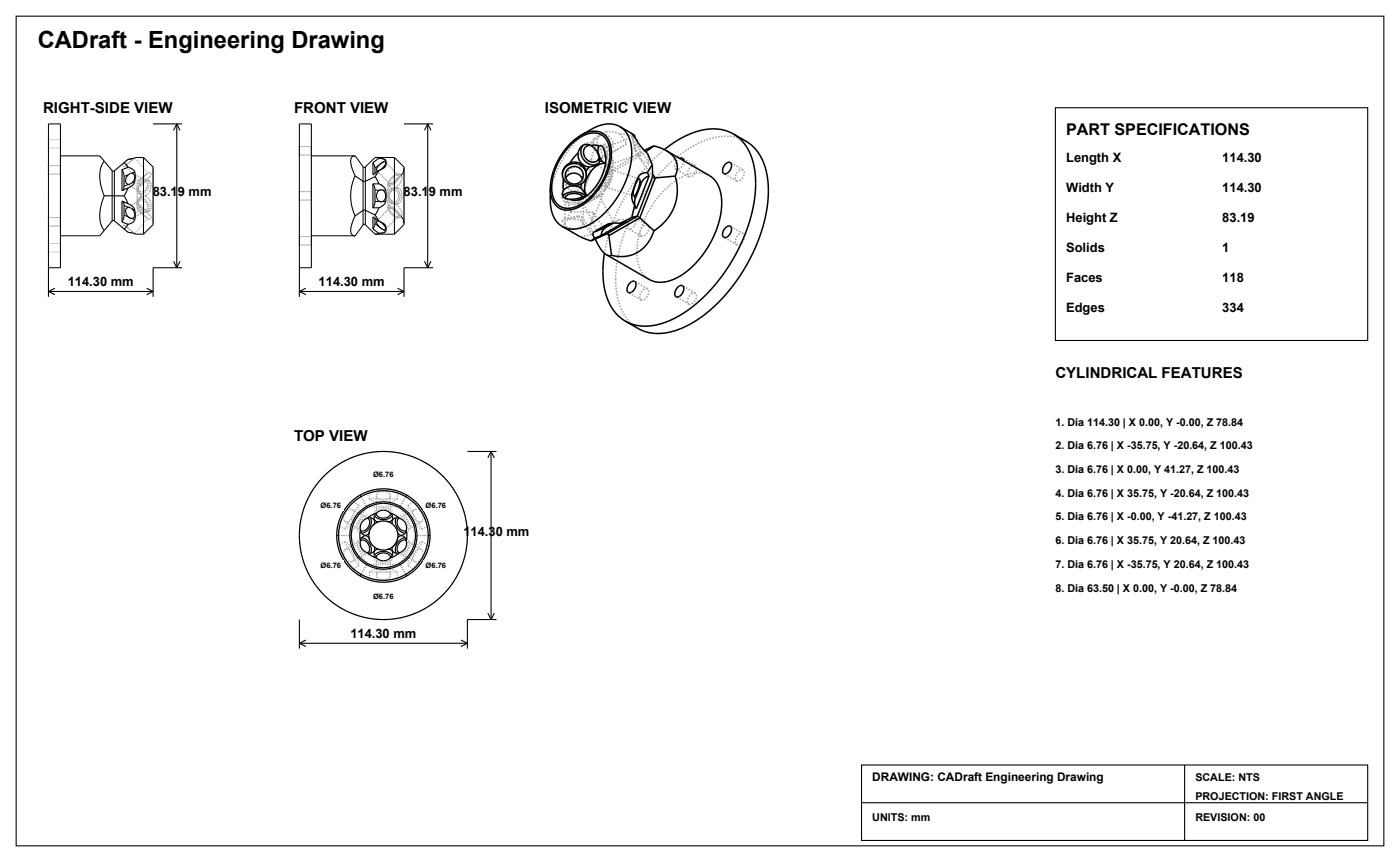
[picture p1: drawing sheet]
<svg xmlns="http://www.w3.org/2000/svg" width="344mm" height="212mm" viewBox="0 0 344 212" stroke-linecap="round" stroke-linejoin="round" font-family="sans-serif">
<path d="M4 4h336v203.7h-336z" fill="none" stroke="#000" stroke-width=".26"/>
<path d="M211.7 187.9h124.3v18.5h-124.3z" fill="#fff" stroke="#000" stroke-width=".26"/>
<path d="M211.7 197.1h124.3M291 187.9v18.5" fill="none" stroke="#000" stroke-width=".26"/>
<path d="M259.3 26.5h76.7v57.1h-76.7z" fill="#fff" stroke="#000" stroke-width=".26"/>
<g fill="none" stroke="#a0a0a0" stroke-width=".25" stroke-dasharray=".2 .2" stroke-linecap="butt">
<path d="M11.9 36.4h2.9M11.9 34.3h2.9M11.9 34.3v2.1M11.9 36.4v-2.1M14.8 36.4v-2.1M14.8 38.3v9.8M14.8 34.3v2.1M24.5 38.3l1.1 1.3M25.6 39.6l1.9 2.3M30.5 39.9l.9 1.2M31.4 39.1l-.9 .8M31.4 39.1l-1.4 1.3"/>
<path d="M32 39.7l.4-.3M32 39.7l-.4 .4M32.4 39.4l.7-.6M32.4 39.4l-.4 .3M33.1 38.8l-.7 .6M33.1 38.8l-.2 .1M33.2 38.7l-.1 .1M73.6 37v-1M73.6 36v1M73.6 37v1.1M73.6 38.1v-1.1M73.6 36h2.9"/>
<path d="M73.6 38.1h2.9M76.5 37v-1M76.5 36v1M76.5 38.3v19.6M76.5 37v1.1M76.5 38.1v-1.1M91.6 39.9l.5 1.3M91.6 39.9v3M92.2 38.7l.9 .2M93.1 38.9l.8 .1M93.1 38.9l-1.5 1M94 39.9l.7-.1"/>
<path d="M94.7 39.8v.6l-.7 .8M94.7 39.3h.1M94.8 39.3v1.4M11.9 42.8h2.9M11.9 40.7h2.9M11.9 40.7v2.1M11.9 59.8h2.9M11.9 59.8v2.1M11.9 55.5h2.9M11.9 53.4h2.9M11.9 53.4v2.1M11.9 55.5v-2.1"/>
<path d="M11.9 42.8v-2.1M11.9 48.1v-17.7M14.8 42.8v-2.1M14.8 55.5v-2.1M14.8 48.1v9.8M14.8 57.9v-9.8M14.8 48.1v-9.8M14.8 53.4v2.1M14.8 40.7v2.1M14.8 59.8v2.1M14.8 48.1v-17.7M24.5 57.9l1.1-1.3"/>
<path d="M25.6 56.6l-.8-1.6-.3-2 .3-2.4 .8-2.5M25.6 48.1l-.8-2.5-.3-2.4 .3-2 .8-1.6M27.5 48.1h.3M27.5 54.3l.3-.2M27.5 48.1h-1.9M27.5 54.3l-1.9 2.3M27.8 42l-.3-.1M27.8 54.1l.3 .1M27.8 48.1h.3M28.1 41.9l2.4-2M28.1 41.9l-.3 .1M30 49.4l1.4 .6"/>
<path d="M30 54.5v-5.1M30 55.8l1.4 1.2M30 55.8l.5-.6M30 40.4l1.4-1.3M30 40.4l.5 .6M30 41.7l1.4-.6M30 41.7l.5 1.6M30 46.8v-5.1M30 49.4l.3 .4 .2 .7M30 46.8l1.5-.6M30 49.4l1.5 .6M30.5 52.8l-.5 1.7"/>
<path d="M30.5 55.2l1.1 .9M30.5 55.2l-.5 .6M30.5 41l-.5-.6M30.5 41l1.1-.9M30.5 45.7v-2.4M30.5 45.7l-.2 .7-.3 .4M30.5 52.8v-2.3M30.5 56.2l.9 .8M30.5 48.1l.9 1.9M30.5 56.2l-2.4-2M30.5 48.1h-2.4M30.9 40.7l.7-.6"/>
<path d="M30.9 55.5l.7 .6M31.2 45.2l.4 .1M31.2 51l-.3 .4v.6l.2 .7 .5 .6M31.4 57l.5 .1M31.4 55.1l-.9 1.1M31.4 50h.1M31.4 46.2l-.9 1.9M31.4 41.1l1.2 .5 .5 .6M31.4 55.1l-1.4-.6M31.4 57l-1.4-1.2M31.4 46.2l-1.4 .6M31.5 46.2l-1.5 .6"/>
<path d="M31.5 50l1.1 .7 .5 .9M31.5 46.2h-.1M31.5 50l-1.5-.6M31.6 56.1l-1.1-.9M31.6 56.1l.4 .4M31.6 40.1l-1.1 .9M31.6 40.1l-.7 .6M31.6 40.1l.4-.4M31.6 42.9l-.5 .6-.2 .6v.7l.3 .4M31.6 45.3l.4-.1M31.6 50.9l-.4 .1M31.6 56.1l-.7-.6"/>
<path d="M32 56.5l.4 .3M32 45.2l.4-.3M32 56.5l-.4-.4M32 42.6l-.4 .3M32 51l-.4-.1M32.3 57.2l.6 .1M32.4 56.8l.7 .6M32.4 56.8l-.4-.3M32.4 53.6l.3-.1M32.4 51.3l-.4-.3M32.4 44.9l.5-.5 .2-.7v-.7l-.4-.4M32.4 42.5l-.4 .1"/>
<path d="M32.7 53.5l.4-.4v-.6l-.2-.7-.5-.5M32.7 42.6l-.3-.1M33.1 57.4l-.7-.6M33.1 57.4l.1 .1M33.1 53.9l-.5 .7-1.2 .5M33.1 51.6v2.3M33.1 44.6l-.5 .8-1.1 .8M33.1 42.2v2.4M33.6 44.7l1.5-1.2M33.6 51.4l1.5 1.3M33.7 45.7v-.7M33.7 45v5.5"/>
<path d="M33.7 50.5v.6M33.7 51.1v-5.4M33.7 45h.2M33.7 51.1h.2M33.9 45l.6 .2M33.9 51.1l.6-.2M33.9 45l-.3-.3M33.9 51.1l-.3 .3M34 44.4l1.1-.9M34 51.7l1.1 1M34 44.4l-3.1-3.7M34 51.7l-3.1 3.8"/>
<path d="M34.1 47.5h1M34.1 47.5l-.4-.7v-1l.6-1.1 .8-.6M34.1 48.7h1M34.1 48.7l-.4 .7v1l.6 1 .8 .7M34.4 47.1h.7M34.4 49.1l-.4 .5 .1 .8 .4 .8 .6 .5M34.4 49.1h.7M34.4 47.1l-.4-.6 .1-.7 .4-.8 .6-.5M34.4 47.1l-3.2-1.9M34.4 49.1l-3.2 1.9M34.5 50.5l-.4-.4-.2-.5 .2-.5 .4-.6M34.5 47.6v.9"/>
<path d="M34.5 47.6l-.5-.5-.1-.6 .1-.4 .5-.4M34.5 45.2v.5M34.5 45.2l-.6-.2M34.5 45.7v-.5M34.5 45.7l-.4 .4-.2 .5 .2 .5 .4 .5M34.5 48.5v-.9M34.5 48.5l-.4 .6-.2 .5 .2 .5 .4 .4M34.5 50.9v-.4M34.5 50.9l-.6 .2M34.5 50.5v.4M34.5 45.7l1.4-1.2M34.5 45.2l1.4-.8"/>
<path d="M34.5 50.5l1.4 1.1M34.5 50.9l1.4 .9M34.5 48.5l.3-.2M34.8 48.3l.6-.2 .5 .1M34.8 48.3l-.7 .4M34.8 47.9l-.3-.3M34.8 47.9l-.7-.4M34.8 48.3l-.3 .2M35.1 44.5h.8M35.1 52.1h1.1M35.1 52.7l1.5 1.3M35.1 48.7l.9 .6 .5 1.1 .1 1-.4 .7"/>
<path d="M35.1 49.1l.7 .5 .4 .8v.7l-.3 .6M35.1 52.7l1.2 .9M35.1 51.7h.8M35.1 47.1l.7-.5 .4-.8v-.8l-.3-.5M35.1 43.5l1.2-1M35.1 44.1h1.1M35.1 43.5l1.5-1.3M35.1 47.5l.9-.7 .5-1 .1-1-.4-.7M35.1 44.1l-.8 .6-.6 1.1v1l.4 .7M35.1 43.5l-1.5 1.2M35.1 47.5h-1M35.1 43.5l-1.1 .9"/>
<path d="M35.1 44.5l-.6 .5-.4 .8-.1 .7 .4 .6M35.1 49.1h-.7M35.1 52.7l-1.1-1M35.1 51.7l-.6-.5-.4-.8-.1-.8 .4-.5M35.1 52.1l-.8-.7-.6-1v-1l.4-.7M35.1 52.7l-1.5-1.3M35.1 48.7h-1M35.1 47.1h-.7M35.3 57.5v-9.4M35.3 48.1v-9.4M35.9 48.2l.9 1M35.9 51.8l.9 1"/>
<path d="M35.9 51.6l.9 .1M35.9 44.4l.9-1M35.9 44.5h.9M35.9 47.9l-.6 .1-.5-.1M35.9 44.4l-1.4 .8M35.9 48.2l-.6-.1-.5 .2M35.9 51.8l-1.4-.9M35.9 51.6l-1.4-1.1M35.9 44.5l.3 .5v.8l-.4 .8-.7 .5M35.9 51.7h-.8M35.9 51.7l.3-.6v-.7l-.4-.8-.7-.5M35.9 44.5h-.8"/>
<path d="M35.9 44.5l-3.2-1.9M35.9 51.7l-3.2 1.8M36.2 52.1l.4-.7-.1-1-.5-1.1-.9-.6M36.2 52.1h-1.1M36.2 44.1l.4 .7-.1 1-.5 1-.9 .7M36.2 44.1h-1.1M36.3 53.6l-1.2-.9M36.3 42.5l-1.2 1M36.3 53.6l-3.2 3.8M36.3 42.5l-3.2-3.7M36.6 54l-1.5-1.3M36.6 42.2l-1.5 1.3"/>
<path d="M36.8 51.7l-.9-.1M36.8 51.7l-.6 .4M36.8 44.5l-.6-.4M36.8 51.7l.2-.4 .1-.6-.3-1.5M36.8 52.8l.3 .6M36.8 52.8l-.9-1M36.8 47l.3-1.6-.1-.6-.2-.3M36.8 43.4l.3-.6M36.8 49.2l.3 1.5-.1 .7-.2 .3M36.8 49.2l-.9-1M36.8 44.5l.2 .3 .1 .6-.3 1.6M36.8 47l-.9 .9"/>
<path d="M36.8 43.4l-.9 1M37.1 53.4l-.3-.6M37.1 42.8l-.3 .6M37.1 53.4l-.5 .6M37.1 42.8l-.5-.6M37.6 41.3v13.5M37.6 54.8l-.1-.8-.4-.6M37.6 41.3l-.1 .8-.4 .7M37.6 48.1v7.1M37.6 41v7.1M37.6 54.8v-13.5M73.6 59.1v-1"/>
<path d="M73.6 58.1v1M73.6 48.1v-1.1M73.6 47v1.1M73.6 59.1v1.1M73.6 48.1v1M73.6 49.1v-1M73.6 58.1h2.9M73.6 47h2.9M73.6 49.1h2.9M76.5 59.1v-1M76.5 58.1v1M76.5 48.1v-1.1"/>
<path d="M76.5 47v1.1M76.5 57.9v-19.6M76.5 59.1v1.1M76.5 48.1v1M76.5 49.1v-1M87.3 43.2l-.9-2-.2-1.6 .2-1 .9-.3M87.3 53l1.9-1.3M87.3 43.2l-.9 2.3-.2 2.6 .2 2.6 .9 2.3M87.3 57.9l-.9-.3-.2-1 .2-1.6 .9-2M89.2 44.5l.3 .1M89.2 44.5l-1.9-1.3M89.5 51.6l-.3 .1"/>
<path d="M89.5 44.6l.2-.1M89.7 51.6l2.5 1.2M89.7 51.6h-.2M91.6 42.9h.4M91.6 42.9l1.5-1.1M91.6 45.1h1.5M91.6 45.1l.4 .7 .1 .9M91.6 51v-5.9M91.6 53.3l1.5 1.1M91.6 53.3h.4M91.6 56.2v-2.9M92 53.3h-.4"/>
<path d="M92 42.9l.1-.3M92 53.3l.1 .3M92 42.9h-.4M92 42.9l2.3-1.7M92 53.3l2.3 1.6M92.1 53.6l-.1-.3M92.1 49.5v-2.8M92.1 49.5l-.1 .8-.4 .7M92.1 54.9v-1.3M92.1 54.9l-.5 1.3M92.1 53.6v.1M92.1 42.5v.1"/>
<path d="M92.1 42.6v-1.4M92.1 42.6l-.1 .3M92.2 52.8l.9 1.6M92.2 43.4l.9 1.7M92.2 43.4l-2.5 1.1M92.6 54.3v.6l.6 .8M92.6 41.9v-.6l.6-.9M92.9 54.3l.3 .1M93.1 57.3l-.9 .2M93.1 54.4l1.2 .5M93.1 51l-.9 1.8M93.1 45.1l.5 .3"/>
<path d="M93.1 41.8l-.9 1.6M93.1 51h-1.5M93.1 57.3l-1.5-1.1M93.2 54.4l.3 .1M93.2 46.7l-.5 .6-.2 .8 .2 .8 .5 .6M93.2 54.4l-.6-.1M93.2 41.8l-.3 .1M93.2 41.8l-.6 .1M93.5 41.7l-.3 .1M93.6 49.6l.4-.1M93.6 54.6l-.4-.2M93.6 41.6l-.4 .2"/>
<path d="M93.9 45.6l.2 .1M93.9 57.2h-.3M94 41.2l-.4 .4M94 56.3l.7 .1M94 54.9l-.4-.3M94 49.5l.6-.6 .2-.8-.2-.8-.6-.6M94 46.7l-.4-.1M94.3 54.9l.5 .6M94.3 41.2l-1.2 .6M94.3 54.9l-2.3-1.6M94.3 41.2l-2.3 1.7M94.3 45.9l.5 .8"/>
<path d="M94.3 57.1l-.2 .1M94.7 56.4v-.6l-.7-.9M94.8 56.9l-.3 .1M94.8 55.5v1.3M94.8 49.5l-.5 .8-1.2 .7M94.8 46.7v2.8M94.8 40.7l-.5 .5M95.3 50v-5M95.3 45v1.2M95.3 46.2v4.9M95.3 51.1v-1.1M95.3 45h.9"/>
<path d="M95.3 51.1h.9M95.4 45.5l-.1-.4 .3-.7 1.2-1.3M95.4 50.7l.5-.1 .9 .5M95.4 50.7l-.1 .4 .3 .6 1.2 1.4M95.4 45.5h.5l.9-.4M95.7 51l.2 .8 .9 1M95.7 51h.5l.6 .3M95.7 45.1l.2-.7 .9-1M95.7 45.1l.5 .1 .6-.4M95.7 51l-3.1 3.3M95.7 45.1l-3.1-3.2M95.8 45.8l.4 .4"/>
<path d="M95.8 45.8l-.4-.3M95.8 50.3l-.4 .4M95.8 45.8l-.2-.5 .6-.2M95.8 50.3l-.2 .5 .6 .3M95.8 50.3l.4-.3M96.2 46.2l-.4-.4M96.2 45.1v-.1M96.2 45v.1M96.2 45.1l-.6 .2 .2 .5M96.2 47v-.8M96.2 47l-.5 .5-.2 .6 .2 .6 .5 .5M96.2 50v-.8"/>
<path d="M96.2 50l-.4 .3M96.2 51.1l-.6-.3 .2-.5M96.2 49.2v.8M96.2 49.2l-.5-.5-.2-.6 .2-.6 .5-.5M96.2 46.2v.8M96.2 46.2h.6l.7-.3M96.2 49.2l.6 .6 .7 .3M96.2 50h.6l.7 .3M96.2 47l.6-.7 .7-.2M96.2 45.1l1.3-1.2M96.2 45l2.2-1.9M96.2 51.1l2.2 1.9"/>
<path d="M96.8 44.8l.9-1 .2-.7M96.8 45.1l1.2-1.3 .3-.7-.1-.4M96.8 50.1l.6-.2 .5-.4 .4-1.4-.4-1.4-.5-.4-.6-.2M96.8 53.1l.9 .4 .5-.1M96.8 43.4l.6-.4 .5 .1M96.8 46.6h-3.2M96.8 49.6h-3.2M96.8 46.6l.8 .4 .3 1.1-.3 1-.8 .5M96.8 51.3l.9 1 .2 .8M96.8 52.8l.6 .3h.5M96.8 49.6l.8-.5 .3-1-.3-1.1-.8-.4M96.8 51.1l1.2 1.3 .3 .6-.1 .4"/>
<path d="M96.8 46.1l.6 .2 .5 .4 .4 1.4-.4 1.4-.5 .4-.6 .2M96.8 43.1l.9-.4h.5M96.8 45.1l-.9 .4h-.5M96.8 50.1l-.6-.2-.5-.4-.4-1.4 .4-1.4 .5-.4 .6-.2M96.8 53.1l-1.2-1.4-.3-.6 .1-.4M96.8 46.6l-.8 .4-.3 1.1 .3 1 .8 .5M96.8 51.3l-.6-.3h-.5M96.8 52.8l-.9-1-.2-.8M96.8 49.6l-.8-.5-.3-1 .3-1.1 .8-.4M96.8 44.8l-.6 .4-.5-.1M96.8 51.1l-.9-.5-.5 .1M96.8 46.1l-.6 .2-.5 .4-.4 1.4 .4 1.4 .5 .4 .6 .2"/>
<path d="M96.8 43.1l-1.2 1.3-.3 .7 .1 .4M96.8 43.4l-.9 1-.2 .7M96.9 57.5v-18.8M97.5 43.9l.9-.6M97.5 46.1l.5 .2 .4 .3M97.5 46.1h-.7M97.5 50.3l.9 1.2M97.5 50.1l.5-.2 .4-.4M97.5 50.1h-.7M97.5 45.9l.9-1.2M97.5 52.3l-1.3-1.2M97.5 43.9l-1.3 1.2"/>
<path d="M97.5 46.1l-.7 .2-.6 .7M97.5 50.1l-.7-.3-.6-.6M97.5 45.9l-.7 .3h-.6M97.9 43.1l-.5-.1-.6 .4M97.9 43.1l-.2 .7-.9 1M97.9 53.1h-.5l-.6-.3M97.9 53.1l-.2-.8-.9-1M97.9 43.1l-3.2-3.3M97.9 53.1l-3.2 3.3M98.2 42.7h-.5l-.9 .4M98.2 53.4l.1-.4-.3-.6-1.2-1.3M98.2 53.4l-.5 .1-.9-.4"/>
<path d="M98.2 42.7l.1 .4-.3 .7-1.2 1.3M98.4 44.7l.3-.9v-.5M98.4 44.7l-.9 1.2M98.4 49.5l.4-1.4M98.4 49.5l-.4 .4-.5 .2M98.4 43.3h.3M98.4 46.6l.4 1.5M98.4 52.9h.3M98.4 52.9l-.9-.6M98.4 51.5l.3 .9v.5M98.4 46.6l-.4-.3-.5-.2M98.4 43.3l-.9 .6"/>
<path d="M98.4 43.1h.1M98.4 53l.1 .1M98.7 43.3l-.5-.6M98.7 52.9l-.5 .5M98.7 43.3h-.3M98.7 43.3v.5l-.3 .9M98.7 52.9v-.6l-.3-.8M98.7 52.9h-.3M98.8 48.1l-.4-1.5M98.8 48.1l-.4 1.4M99.3 48.1v-6.8M99.3 41.3v6.8"/>
<path d="M99.3 41v14.2M99.3 48.1v6.7M99.3 54.8v-6.7M11.9 65.7v-17.6M11.9 61.9h2.9M11.9 61.9v-2.1M14.8 65.7v-17.6M14.8 61.9v-2.1M73.6 60.2v-1.1M73.6 65.7v-35.3M73.6 60.2h2.9M76.5 60.2v-1.1"/>
<path d="M76.5 65.7v-35.3"/>
</g>
<g fill="none" stroke="#000" stroke-width=".25">
<path d="M11.9 30.4h2.9v35.3h-2.9zM14.8 38.3h9.7l1.1 1.3M25.6 39.6l-.8 1.6-.3 2 .3 2.4 .8 2.5M25.6 39.6l1.9 2.3M30.5 39.9l.9 1.2M30.5 39.9l-2.4 2M31.4 39.1l-.9 .8M32.9 38.9l-1.5 .2M33.1 38.8l-1.7 .3M33.1 38.8h.1M35.3 38.7v18.8M35.3 38.7l2.3 2.3v14.2l-2.3 2.3"/>
<path d="M35.3 38.7l-2.2 .1M73.6 30.4h2.9v35.3h-2.9zM76.5 38.3h10.8M87.3 38.3l-.9 .3-.2 1 .2 1.6 .9 2M87.3 38.3l1.9 2.6M91.6 39.9l.5 1.3M91.6 39.9v3l1.5-1.1M92.2 38.7l.9 .2M92.2 38.7h4.7M92.2 38.7l-2.5 2.3M93.1 38.9l1.1 .1 .6 .3M93.1 38.9l-1.5 1"/>
<path d="M93.9 39l.8 .3M94 39.9l-.8 .5M94 39.9l.6-.2 .2 .3-.8 1.2M94.8 39.3v1.4M94.8 39.3l-.8 .6M96.9 38.7v18.8M96.9 38.7l2.4 2.3v14.2l-2.4 2.3M25.6 56.6l-1.1 1.3h-9.7M25.6 48.1l-.8 2.5-.3 2.4 .3 2 .8 1.6M25.6 48.1h4.9M27.5 41.9h.6M27.5 54.3l-1.9 2.3"/>
<path d="M27.5 41.9v12.4M28.1 54.2l-.6 .1M28.1 54.2l2.4 2M28.1 41.9v12.3M30 41.7l.5 1.6M30 49.4l1.5 .6M30 54.5l1.4 .6M30 41.7v5.1M30 49.4v5.1M30 49.4l.3 .4 .2 .7M30.5 52.8l-.5 1.7M30.5 45.7l-.2 .7-.3 .4"/>
<path d="M30.5 43.3v2.4M30.5 50.5v2.3M30.5 52.8l1.1 .5M30.5 50.5l1.1 .4M30.5 48.1l.9 1.9M30.5 56.2l.5 .4a1.74 1.74 0 0 0 1.6 .6l.5 .2M31.2 51l-.3 .4v.6l.2 .7 .5 .6M31.2 51h.1M31.4 55.1l-.9 1.1M31.4 41.1l1.2 .5 .5 .6M31.4 46.2l-.9 1.9M31.4 41.1l-1.4 .6"/>
<path d="M31.5 50l1.1 .7 .5 .9M31.5 46.2l-1.5 .6M31.5 46.2h.1M31.6 50.9l.8 .4M31.6 53.3l.8 .3M31.6 50.9l-.4 .1M31.6 42.9l-.5 .7-.2 .8 .2 .6 .5 .3M31.6 45.3l-1.1 .4M31.6 42.9l-1.1 .4M31.6 42.9h.1M31.9 57.1l.4 .1M32.4 42.5l-.8 .4"/>
<path d="M32.4 42.5l.5 .3 .2 .6-.2 .8-.5 .7M32.4 44.9l-.8 .4M32.4 51.3l.5 .6 .2 .9-.2 .6-.5 .2M32.4 53.6l.7 .3M32.4 51.3l.7 .3M32.9 57.3l.2 .1M33.1 51.6v2.3M33.1 53.9l-.5 .7-1.2 .5M33.1 57.4l2.2 .1M33.1 42.2v2.4M33.1 44.6l-.5 .8-1.1 .8M33.1 44.6l-.7 .3"/>
<path d="M33.1 42.2l-.7 .3M76.5 57.9h10.8M87.3 53l-.9 2-.2 1.6 .2 1 .9 .3M87.3 43.2l-.9 2.3-.2 2.6 .2 2.6 .9 2.3M87.3 43.2l2.2 1.4 2.7-1.2M89.2 40.9l.3 .2 .2-.1M89.2 55.2l-1.9 2.7M89.2 40.9v14.3M89.7 55.2l-.2-.1-.3 .1M89.7 55.2l2.5 2.3M89.7 41v14.2M91.6 45.1l.4 .7 .1 .9"/>
<path d="M91.6 56.2l1.5 1.1M91.6 45.1v5.9M91.6 51h1.5M91.6 45.1h1.5M92.1 49.5l-.1 .8-.4 .7M92.1 54.9l-.5 1.3M92.1 41.2v1.3M92.1 46.7v2.8M92.1 53.7v1.2M92.1 49.5h1.1M92.1 46.7h1.1M92.1 54.9l1.1 .8"/>
<path d="M92.2 52.8l-2.7-1.2-2.2 1.4M92.2 43.4l.9 1.7M92.2 52.8l.9 1.6M92.2 57.5h4.7M92.9 54.3h-.3l-.1 .3 .7 1.1M93.1 41.8l-.9 1.6M93.1 45.1l1.2 .8 .5 .8M93.1 51l-.9 1.8M93.1 54.4l1.1 .5 .6 .6M93.1 57.3l-.9 .2M93.1 54.4l-1.5-1.1v2.9M93.2 46.7h.8"/>
<path d="M93.2 49.5h.8M93.2 55.7l.8 .6M93.2 46.7l-.5 .6-.2 .8 .2 .8 .5 .6M93.2 40.4l-.7 1.2 .1 .3h.3M93.2 40.4l-1.1 .8M93.5 54.5l.5 .4M93.6 45.4h.1M93.6 57.2l-.5 .1M93.6 45.4l.3 .2M94 41.2l-.5 .5M94 46.7l.6 .6 .2 .8-.2 .8-.6 .6M94 54.9l.8 1.2-.2 .3-.6-.1"/>
<path d="M94 54.9l.8 .6M94 49.5h.8M94 46.7h.8M94 56.3l.8 .5M94.1 45.7l.2 .2M94.1 57.2h-.2M94.5 57l-.2 .1M94.8 40.7l-.6 .6-1.1 .5M94.8 46.7v2.8M94.8 49.5l-.6 .8-1.1 .7M94.8 55.5v1.3M94.8 56.8l-.5 .3-1.2 .2"/>
<path d="M94.8 56.8v.1M94.8 40.7l-.8 .5M98.5 53.1l.6 .8 .2 .9M99.3 41.3l-.2 1-.6 .8M80.4 138.1l1.7 1.7"/>
</g>
<g fill="none" stroke="#000" stroke-width=".26">
<path d="M37.6 30.4h7.2M43.4 30.4v35.3M43.4 30.4l-.8 1.6M43.4 30.4l.8 1.6M99.3 30.4h7.1M105.1 30.4v35.3M105.1 30.4l-.8 1.6M105.1 30.4l.8 1.6M11.9 65.7v7.2M11.9 71.6h25.7M11.9 71.6l1.6 .8M13.5 70.8l-1.6 .8"/>
<path d="M36 70.8l1.6 .8M37.6 71.6l-1.6 .8M42.6 64.2l.8 1.5M44.2 64.2l-.8 1.5M44.8 65.7h-7.2v7.2M73.6 71.6h25.7M73.6 65.7v7.2M73.6 71.6l1.5 .8M75.1 70.8l-1.5 .8M97.7 70.8l1.6 .8M99.3 71.6l-1.6 .8M104.3 64.2l.8 1.5"/>
<path d="M105.9 64.2l-.8 1.5M106.4 65.7h-7.1v7.2M114.8 110.9h7.2M120.6 110.9v41.2M120.6 110.9l-.7 1.5M120.6 110.9l.8 1.5M73.6 152.1v7.2M73.6 158h41.2M73.6 158l1.5 .8M75.1 157.2l-1.5 .8M113.2 157.2l1.6 .8M114.8 158l-1.6 .8"/>
<path d="M119.9 150.5l.7 1.6M121.4 150.5l-.8 1.6M122 152.1h-7.2v7.2"/>
</g>
<g fill="none" stroke="#a0a0a0" stroke-width=".29" stroke-dasharray=".3 .3" stroke-linecap="butt">
<path d="M94.2 117.8l.8-.3 .4-.9-.4-.9-.8-.3M94.2 115.4l-.9 .3-.3 .9 .3 .9 .9 .3M73.6 131.5l.4 4.1 1.1 3.7 1.9 3.7 2.7 3.2 3 2.4 3.7 2 3.7 1.1 4.1 .4 4.1-.4 3.7-1.1 3.7-2 3-2.4 2.6-3.2 2-3.7 1.1-3.7 .4-4.1M81.3 125.3l.8-.4 .4-.8-.3-.9-.9-.4M81.3 122.8l-.9 .4-.3 .8 .3 .9 .9 .4M81.3 137.7l-.9 .4-.3 .8 .3 .9 .9 .4M82.7 131.5l.2-2.2 .7-2.2 1-2 1.4-1.6 1.7-1.4 2.1-1.2 2.2-.7 2.2-.2 2.2 .2 2.2 .7 1.9 1.1 1.7 1.3 1.4 1.7 1.2 2.1 .6 2.2 .3 2.2M83.2 131.5l.2-2.3M83.2 131.5h2.7M83.4 129.2l.6-1.8M83.4 133.7l-.2-2.2M83.4 133.7l1.3-.7"/>
<path d="M84 127.4l1.6-2.7M84 135.6l-.6-1.9M84.6 127.8l.3 .3M84.6 135.2l-.2 .8 .4 .9 .6 .8 .8 .3M84.7 130l-1.3-.8M84.7 133l3.4 6M84.7 130l.8-.5 .7-.8M84.9 134.9l-.3 .3M84.9 128.1l.4 .1M85.3 134.8l-.4 .1M85.3 128.2l.7-.3 .7-.7 .3-1-.1-.8M85.6 124.7l1.3-1.4"/>
<path d="M85.6 138.3l-1.6-2.7M85.8 131.5h.2M85.8 131.5h-2.6M86 131.5h-.1M86 131.5l4.1-7.1M86.2 125l-.8 .3-.6 .8-.4 .9 .2 .8M86.2 138l.4-.1M86.2 134.3l1.6 2.7M86.2 134.3l-.7-.8-.8-.5M86.6 125.1l-.4-.1M86.6 137.9l.3-.3M86.9 123.3l1.8-1.3"/>
<path d="M86.9 139.7l-1.3-1.4M86.9 123.3l1.2 .7M86.9 125.4l-.3-.3M86.9 137.6l.1-.8-.3-1-.7-.7-.7-.3M87.8 126l.4-1-.1-1M87.8 126l-1.6 2.7M88.1 124l-3.4 6M88.1 139l-1.2 .7M88.1 139l.1-1-.4-1M88.4 130.8l-.4-.4-.2-.7 .5-1.6 1.1-1.2 .7-.2 .6 .1M88.4 132.2l.5-.1M88.6 132.8l-.4 .8 .4 1.1 .8 .9 .9 .1"/>
<path d="M88.7 130.3l-3.8-2.2M88.7 132.7l-3.8 2.2M88.7 122l2.1-1M88.7 122l1.3 2.3M88.9 130.9l-.5-.1M89.3 131.7l-.9 .5M89.3 131.3l-.9-.5M90 124.3l.1 .1M90 124.3l-1.3-2.3M90 138.7l-1.3 2.3M90 138.7l.1-.1M90.1 138.6l-.1 .1"/>
<path d="M90.1 124.4l-.1-.1M90.1 124.4h8.2M90.1 138.6l-4.1-7.1M90.3 127.3l-.9 .1-.8 .9-.4 1.1 .4 .8M90.4 127.3l-3.8-2.2M90.4 135.7l-3.8 2.2M90.7 131v1M90.7 136.2l-.6 .1-.7-.2-1.1-1.2-.5-1.6 .2-.7 .4-.4M90.7 126.8l.3 .4M90.8 121l1.8-.4M90.8 122.5v-1.5M90.8 122.5l.8 .5 1 .2"/>
<path d="M90.8 132.6l.3 .7M91 135.8l-.3 .4M91.1 129.7l-.3 .7M91.1 133.3l.5 .6M91.6 129.1l-.5 .6M91.6 127.3l-.9-.5M91.6 135.7l-.9 .5M91.6 133.9l.4 .4M91.9 126.1l.2-.5 .5-.5 1.6-.5 1.6 .5 .5 .5 .2 .5M91.9 127.2v-1.1M91.9 135.8v1.1M91.9 136.9l.1-.5"/>
<path d="M92 134.3l.9 .5M92 126.6l-.1-.5M92.5 126.1v-4.4M92.5 136.9v4.4M92.5 121.7l.1 .4M92.5 137l.5 .7 1.2 .3 1.1-.3 .6-.7M92.6 121.3l-.1 .4M92.6 120.6h3.2M92.6 139.8h3.2M92.6 139.8l-1 .2-.8 .5M92.6 122.1l.6 .5 1 .2 1-.2 .6-.5M92.9 128.2l-.9 .5"/>
<path d="M93.4 135l.8 .1M94.2 135.1l.8-.1M94.2 127.9l-.8 .1M95 128l-.8-.1M95.5 134.8l.9-.5M95.8 121.3l-.6-.5-1-.2-1 .2-.6 .5M95.8 120.6l1.8 .4M95.8 122.1l.1-.4M95.8 123.2l1-.2 .8-.5M95.8 123.2h-3.2M95.9 126l-.6-.7-1.1-.3-1.2 .3-.5 .7M95.9 126.1v-4.4"/>
<path d="M95.9 121.7l-.1-.4M95.9 136.9v4.4M96.4 136.4l.1 .5M96.4 128.7l-.9-.5M96.5 127.2v-1.1M96.5 136.9l-.2 .5-.5 .5-1.6 .5-1.6-.5-.5-.5-.2-.5M96.5 135.8v1.1M96.5 126.1l-.1 .5M96.8 129l-.4-.3M96.8 127.3l.9-.5M96.8 135.7l.9 .5M97.3 129.7l-.5-.6"/>
<path d="M97.3 127.2l.4-.4M97.6 130.4l-.3-.7M97.6 121l2.1 1M97.6 121v1.5M97.6 122.5h-6.8M97.7 126.8l.6-.1 .6 .2 1.2 1.2 .5 1.6-.2 .7-.4 .4M97.7 136.2l-.4-.4M97.7 132v-1M98 135.7l3.8 2.2M98 127.3l3.8-2.2M98.1 135.7l.9-.1 .8-.9 .3-1.1-.3-.8M98.3 124.4v-.1"/>
<path d="M98.3 138.6v.1M98.3 138.6h-8.2M98.3 124.4l4.1 7.1M98.4 124.3l-.1 .1M98.4 138.7l-.1-.1M98.4 124.3l1.3-2.3M98.4 138.7l1.3 2.3M99.1 131.7l.9 .5M99.1 131.3l.9-.5M99.5 132.1l.5 .1M99.7 122l1.8 1.3M99.7 122l-1.4 2.3"/>
<path d="M99.7 132.7l3.8 2.2M99.7 130.3l3.8-2.2M99.8 130.2l.3-.8-.3-1.1-.8-.9-.9-.1M100 132.2l.4 .4 .2 .7-.5 1.6-1.2 1.2-.6 .2-.6-.1M100 130.8l-.5 .1M100.3 124l1.2-.7M100.3 124l-.1 1 .4 1M100.3 139l1.2 .7M100.6 137l1.6-2.7M100.6 137l-.4 1 .1 1M101.5 125.4l-.1 .8 .3 1 .7 .7 .7 .3M101.5 137.6l-.1-.8 .3-1 .7-.7 .7-.3"/>
<path d="M101.5 123.3l1.3 1.4M101.5 139.7l-1.8 1.3M101.8 125.1l-.3 .3M101.8 137.9l-.3-.3M102.2 128.7l.7 .8 .8 .5M102.2 128.7l-1.6-2.7M102.2 138l-.4-.1M102.2 125l-.4 .1M102.4 131.5h.1M102.4 131.5l-4.1 7.1M102.5 131.5h-.1M102.5 131.5h2.7"/>
<path d="M102.8 124.7l1.6 2.7M102.8 138.3l-1.3 1.4M103.1 128.2l.4-.1M103.5 134.9l-.4-.1M103.5 128.1l.3-.3M103.7 130l-3.4-6M103.7 133l-.8 .5-.7 .8M103.7 133l-3.4 6M103.8 135.2l.1 .8-.3 .9-.6 .8-.8 .3M103.8 135.2l-.3-.3M103.8 127.8l.1-.8-.3-.9-.6-.8-.8-.3M104.4 127.4l.6 1.8"/>
<path d="M104.4 135.6l-1.6 2.7M105 129.2l.2 2.3M105 133.7l-.6 1.9M105 129.2l-1.3 .8M105 133.7l-1.3-.7M105.2 131.5l-.2 2.2M105.2 131.5h-2.7M105.7 131.5l-.3 2.2-.6 2.2-1.1 1.9-1.3 1.7-1.7 1.4-2.1 1.2-2.2 .7-2.2 .2-2.2-.2-2.2-.7-2-1.1-1.7-1.3-1.4-1.7-1.1-2.1-.7-2.2-.2-2.2M107.1 125.3l.9-.4 .3-.8-.3-.9-.9-.4M107.1 122.8l-.9 .4-.3 .8 .3 .9 .9 .4M107.1 137.7l-.9 .4-.3 .8 .3 .9 .9 .4M114.8 131.5l-.4-4.1-1.1-3.7-2-3.7-2.4-3-3.2-2.6-3.7-2-3.7-1.1-4.1-.4-4.1 .4-3.7 1.1-3.7 2-3 2.4-2.7 3.2-1.9 3.7-1.1 3.7-.4 4.1"/>
<path d="M81.3 140.2l.8-.4 .4-.8-.3-.9-.9-.4M88.7 141l-1.8-1.3M88.7 141l1.3-2.3M90.8 142l-2.1-1M90.8 140.5h6.8M90.8 142v-1.5M92.5 141.3l.1 .4M92.6 141.7l.6 .5 1 .2 1-.2 .6-.5M92.6 142.4l-1.8-.4M92.6 140.9l-.1 .4M94.2 147.6l.8-.3 .4-.9-.4-.9-.8-.3M94.2 145.2l-.9 .3-.3 .9 .3 .9 .9 .3"/>
<path d="M95.8 141.7l.1-.4M95.8 142.4h-3.2M95.8 140.9l-.6-.5-1-.2-1 .2-.6 .5M95.9 141.3l-.1-.4M97.6 142l-1.8 .4M97.6 140.5v1.5M97.6 140.5l-.8-.5-1-.2M99.7 141l-2.1 1M99.7 141l-1.4-2.3M107.1 140.2l.9-.4 .3-.8-.3-.9-.9-.4"/>
</g>
<g fill="none" stroke="#000" stroke-width=".29">
<path d="M82.7 131.5l.4 3 1.2 2.7 1.8 2.4 2.4 1.8M82.7 131.5h.5M83.2 131.5l.2-2.1 .6-2.1 1-1.9 1.3-1.6 1.8-1.5 1.9-1 2.1-.6 2.1-.2 2.1 .2 2.1 .6 1.9 1 1.6 1.4 1.5 1.7 1 1.9 .6 2.1 .2 2.1M83.2 131.5l.2 2.1 .6 2.1 1 1.9 1.3 1.6 1.8 1.5 1.9 1 2.1 .6 2.1 .2 2.1-.2 2.1-.6 1.9-1 1.6-1.4 1.5-1.7 1-1.9 .6-2.1 .2-2.1M88.5 121.6l-2.4 1.8-1.8 2.4-1.2 2.7-.4 3M88.5 121.6l2.8-1.2 2.9-.4 2.9 .4 2.8 1.2M88.5 121.6l.2 .4M88.6 130.2l.3 .7 .6 .5h.6l.6-.4M88.6 132.8l-.1 .9 .3 .9 .6 .7 .9 .4M88.6 130.2l-.2 1.2 .2 1.4M88.6 132.8l.4-.2 .5 .1 1 .9 .3 1.3-.1 .5-.4 .3M88.9 132.1l1 .3 .9 1.1 .4 1.2-.2 1.1"/>
<path d="M90.3 127.3l-.9 .4-.6 .7-.3 .8 .1 1M90.3 127.3l.8-.1 .6 .2 .3 .6v.7M90.3 135.7l1.1 .8 1.1 .5M90.3 127.3l.4 .3 .1 .5-.3 1.3-1 .9-.5 .1-.4-.2M90.7 132l-.6-.4h-.7l-.5 .4-.3 .8M90.7 132l.4 1.3 .9 1M90.7 131v1M90.7 132l.1 .6M90.8 130.4l-.1 .6M91 127.2l.2 1.1-.4 1.2-.9 1.1-1 .3M91.1 133.3h.1M91.1 129.7h.1"/>
<path d="M91.6 133.9h.1M92 134.3v.7l-.3 .5-.6 .3-.8-.1M92 134.3l.9 .5M92 128.7l-.9 1-.4 1.3M92 128.7l-.4 .4M92 136.4l.9-.7 1.3-.3 1.3 .3 .9 .7M92 126.6l.9 .7 1.3 .3 1.3-.3 .9-.7M92.5 126l.1 .5 .3 .4 1.3 .3 1.3-.3 .3-.4 .1-.5M92.5 137l.1-.5 .3-.4 1.3-.3 1.3 .3 .3 .4 .1 .5M92.5 126l.8-.5 .9-.2 .9 .2 .8 .5M92.5 126l-.5 .6-.1 .7 .3 .6 .7 .3M92.5 137l.8 .5 .9 .2 .9-.2 .8-.5"/>
<path d="M92.5 126l-1.1 .5-1.1 .8M92.9 134.8l-.7 .3-.3 .6 .1 .7 .5 .6M92.9 134.8l1.3 .3 1.3-.3M92.9 134.8l.5 .2M92.9 128.2l-.9 .5M92.9 128.2l1.3-.3 1.3 .3M93.4 128l-.5 .2M94.2 135.1h.1M94.2 127.9h.1M95 128l.5 .2M95.5 134.8l.7 .3 .3 .6-.1 .7-.5 .6M95.5 134.8l-.5 .2"/>
<path d="M95.5 128.2l.9 .5M95.9 126l.5 .6 .1 .7-.3 .6-.7 .3M95.9 126l1.1 .5 1.1 .8M96.4 134.3l-.1 .7 .4 .5 .6 .3 .8-.1M96.4 128.7l.9 1 .4 1.3M96.4 134.3l-.9 .5M96.8 129v.1M97.3 129.7h.1M97.3 127.2l-.2 1.1 .5 1.2 .9 1.1 1 .3M97.6 130.4l.1 .6M97.7 132l.6-.4h.6l.6 .5 .3 .7M97.7 131v1"/>
<path d="M97.7 132l-.4 1.3-.9 1M98.1 127.3l-.4 .3-.1 .5 .3 1.3 .9 .9 .6 .1 .4-.2M98.1 127.3l.9 .4 .6 .7 .3 .9-.1 .9M98.1 127.3l-.8-.1-.6 .2-.4 .6 .1 .7M98.1 135.7l-1.1 .8-1.1 .5M99.5 132.1l-1 .3-.9 1.1-.5 1.2 .2 1.1M99.8 132.8l-.4-.2-.6 .1-.9 .9-.3 1.3 .1 .5 .4 .3M99.8 130.2l-.3 .7-.6 .5h-.6l-.6-.4M99.8 132.8v1l-.2 .8-.6 .7-.9 .4M99.8 130.2l.2 1.2-.2 1.4M99.9 121.6l2.4 1.8 1.8 2.4 1.2 2.7 .4 3M99.9 121.6l-.2 .4"/>
<path d="M105.2 131.5h.5M105.7 131.5l-.4 3-1.2 2.7-1.8 2.4-2.4 1.8M88.5 141.4l2.8 1.2 2.9 .4 2.9-.4 2.8-1.2M88.7 141l-.2 .4M99.7 141l.2 .4"/>
<circle cx="94.2" cy="116.6" r="1.22"/>
<circle cx="81.3" cy="124" r="1.22"/>
<circle cx="81.3" cy="139" r="1.22"/>
<circle cx="94.2" cy="131.5" r="8.3"/>
<circle cx="94.2" cy="131.5" r="7.9"/>
<circle cx="94.2" cy="131.5" r="20.6"/>
<circle cx="107.1" cy="124" r="1.22"/>
<circle cx="107.1" cy="139" r="1.22"/>
<circle cx="94.2" cy="146.4" r="1.22"/>
</g>
<path d="M80.4 138.1l.8 .3-.5 .5zM81.8 139l.3 .8-.8-.3z" fill="#000" stroke="#000" stroke-width=".25"/>
<path d="M78.2 137.5h6.2v2.9h-6.2z" fill="#fff"/>
<path d="M93.3 115.7l1.8 1.8" fill="none" stroke="#000" stroke-width=".25"/>
<path d="M93.3 115.7l.9 .3-.6 .6zM94.8 116.6l.3 .9-.9-.3z" fill="#000" stroke="#000" stroke-width=".25"/>
<path d="M91.1 115.1h6.2v2.9h-6.2z" fill="#fff"/>
<path d="M106.2 138.1l1.8 1.7" fill="none" stroke="#000" stroke-width=".25"/>
<path d="M106.2 138.1l.9 .3-.6 .5zM107.7 139l.3 .8-.9-.3z" fill="#000" stroke="#000" stroke-width=".25"/>
<path d="M104 137.5h6.2v2.9h-6.2z" fill="#fff"/>
<path d="M93.3 145.5l1.8 1.8" fill="none" stroke="#000" stroke-width=".25"/>
<path d="M93.3 145.5l.9 .3-.6 .6zM94.8 146.4l.3 .9-.9-.3z" fill="#000" stroke="#000" stroke-width=".25"/>
<path d="M91.1 144.9h6.2v3h-6.2z" fill="#fff"/>
<path d="M106.2 123.2l1.8 1.7" fill="none" stroke="#000" stroke-width=".25"/>
<path d="M106.2 123.2l.9 .3-.6 .5zM107.1 124.6l.6-.5 .3 .8z" fill="#000" stroke="#000" stroke-width=".25"/>
<path d="M104 122.6h6.2v2.9h-6.2z" fill="#fff"/>
<path d="M80.4 123.2l1.7 1.7" fill="none" stroke="#000" stroke-width=".25"/>
<path d="M80.4 123.2l.8 .3-.5 .5zM81.3 124.6l.5-.5 .3 .8z" fill="#000" stroke="#000" stroke-width=".25"/>
<path d="M78.2 122.6h6.2v2.9h-6.2z" fill="#fff"/>
<g fill="none" stroke="#a0a0a0" stroke-width=".37" stroke-dasharray=".4 .4" stroke-linecap="butt">
<path d="M143 35.9l.5-.4M143.3 35.7l.2-.2M143.5 35.5l.9-.4h1.1l1.1 .6 .8 .9M143.9 36l3.4-2.6M145.2 31.8l-1.9 1.3-1.9 1.8-1.8 2-1.5 2.4-1.2 2.4-.9 2.6-.6 2.5-.2 2.3M145.3 39.1l.8-2.6M145.3 39.1l3.7 3.3M146 34.1l1.4-1.1 1.5-.6M146.1 36.5l-.4-1.4 .3-1M146.7 39.5l3.4-2.7M146.8 35.3l.3 .7M146.9 36.9l-.8-.8-1-.4"/>
<path d="M147.1 36l.6 .6M147.2 38.8l.1-1-.4-.9M147.3 33.4l-.5 .8v1.1M147.4 35.8l1.2-.4M147.4 36.6l.4 .9 .1 1-.2 .9-.5 .7M147.7 36.6l1.2 .5 1.2-.3M147.7 38.9l-1.6-2.4M147.7 38.9l1.1-.5M148.5 36.7l-.1-.9 .2-.4M148.6 35.4l.4 .3 .6 1 1 2.9M148.8 37l.7 2.2 .5 .8 .3 .2M148.8 36.1v.9"/>
<path d="M148.8 36.1l6.9-2.4M148.8 38.8v-.3M148.8 38.8v-.2M148.9 32.4h1.5l2 .5M149.7 33.6l-1.2-.6-1.2 .4M150.1 36.8l.5-.8v-1.1M150.3 34.2l-.6-.6M150.3 39.3l-.7-2.2-.4-.8-.4-.2M150.6 34.9l-.3-.7M150.6 39.6l.1 .9-.2 .4M151.7 36.7l2.2-1.4M151.7 36.7l-2.9 1.7"/>
<path d="M152.4 32.9l2.9 .5M152.4 32.9l1.5 2.4M153.9 35.3l-6.2 3.6M155.3 33.4l.6-.2M155.3 33.4l1.3 4.6M155.5 34.1l.1 .6M155.6 34.7l.2 .7M155.7 33.7l-.2 .4M155.8 35.4l.7 1.8 .6 .7M155.9 36.7l.2 .4M155.9 36.7l-.7-3.9M156.4 35.5l-.4-1.7"/>
<path d="M156.4 35.5l-.4 .6-.1 .6M156.7 38.2l-.1-.2M156.7 38.2l3.7 5.3M156.8 38.3l-.1-.1M157 36.2l-.7-1.8-.6-.7M157.1 37.9l.1-.5M157.2 38.3h-.4M157.2 36.9l-.2-.7M157.2 38.3l1.4-1M157.2 37.4v-.5M157.6 39.2l.7 .5 1.2 .3M157.6 39.2l-1.5-2.1"/>
<path d="M158.3 37l-8.1 4.8M159.1 37.7l.4 2.3M159.5 40l-3.1-4.5M163.2 36.7l-2.6 2.4-2.6 2.8-2.3 3-2.1 3.3-1.8 3.4-1.4 3.6-1.2 3.5-.7 3.5M166.9 38.9h.1M168 39.5l-.3 1.1-.8 .9M183.3 34.7l-2.1-.9-2.3-.3-2.6 .1-2.6 .7-2.8 1.2-2.7 1.7-2.7 2.1-2.7 2.5-2.4 2.9-2.3 3.1-2 3.3-1.7 3.5-1.3 3.6-1 3.5-.6 3.5-.2 3.3M138.1 48.6l.2-.4M138.2 42.8v-.1M138.2 47.6l-.1 1M138.2 42.6v.2M138.2 45.8l.5-2 .9-1.8"/>
<path d="M138.2 54.3v-.4l.5-.2M138.7 53.7h.8M138.7 53.7l3.7-.7M138.8 54.9l.1 .5 .5 .3 1.6 .4M138.8 44.5l.1 1 .6 .8M138.9 48.6l-.1 6.3M138.9 48.7l.3 .5 .7 .4 .9 .3 1.1-.1M138.9 42.9l-.1 1.6M139 43.7l-.2 .8M139.5 49l-1.1-1.7-.2-1.5M139.5 53.7l.7-1.7M139.5 53.7l2.7-.5"/>
<path d="M139.5 46.3l.7 .4M139.5 54l-.5 .4-.2 .5M139.6 42l1.2-.8 1.8-.3M139.6 56.4l-.9-1-.5-1.1M140.1 45.7l-.9-.4-.6-.7-.4-.9v-.9M140.2 53.8l-.7 .2M140.2 46.7l.8 .1M140.2 52l-.7-3M140.2 52l5.1 .1M141 56.1h.8M141 53.8h-.8M141 46.8l.8-.1 .7-.5 .5-.6 .2-.8"/>
<path d="M141.2 57.4l-1.6-1M141.8 56.1l.7-.3M141.9 49.8l1-.4 .4-.7M142 49.1l.7 1.3M142.1 50.2h-1.4l-1.3-.2-.9-.6-.4-.8M142.2 50l-2.7-1M142.2 53.2l3.1 4.4M142.2 50l.8-2.4M142.4 53l-.2 .2M142.5 55.8l.5-.4 .2-.4M142.6 40.9l2.7-1.8M142.6 40.9l2.7 1"/>
<path d="M142.7 50.4l.5-.1M143 53.4l1.5 2.1M143 53.4l-.6-.4M143.2 44.8l-.1-.8M143.2 55l-.2-.5-.4-.4-1.6-.3M143.2 50.3l3-1.5 1.8-1.1M143.3 43.2l-.1 1.6M143.3 48.7l-.1-.3M143.3 48.7l-.1 6.3M143.4 50.1l3.5-1.9M143.4 50.1l3.3 6.5M143.8 50l-.4 .1"/>
<path d="M143.8 48.1l.2 .6M144 47.9l.1 .1M144 43.2l-.4 1.3-.9 1-1.3 .4-1.3-.2M144 48.7l-.5 .9-1.4 .6M144 43.1v.1M144.1 48l-.1-.1M144.1 48l-.1 .7M144.2 48l.4 .3M144.3 48h.5M144.5 43.8l.8-1.9M144.5 43.8l-1.5 3.8M144.6 48.3l.3 .1"/>
<path d="M144.6 48.3l-.5-.3M144.8 48l-.8 .2M144.9 48.4h1l1.3-.5 1.1-1.1 1-1.4 .6-1.6 .2-1.5-.2-1.2-.7-.8M145 55.3l1.3 3.4M145.1 47.3l-.9 .8M145.1 47.3l1.5-1M145.3 41.9l-3.1 8.1M145.3 57.6l-2.7 .5M145.3 57.6l-.8-2.1M145.7 52.2l-.4-.1M145.8 52.3l-.1-.1M145.8 52.5v-.2"/>
<path d="M145.8 52.5l-.8 2.8M146.6 46.3h.6M146.9 48.2l.4-.1M146.9 40.3l.3-.2M146.9 45.9l.3-1.1M147 46.1l-.1-.2M147 46.1l1.6 .5M147.2 40.1l-.2 .1M147.2 46.6l.8-1M147.2 46.6l-.1 .8-.4 .5-.9 .2-1-.1M147.2 46.3v.3M147.2 46.3l.8 1.4"/>
<path d="M147.3 48.1l-3.5 1.9M147.3 48.1l3.4 6.5M147.4 47.9l-3 1.4-1.7 1.1M148 47.7l-.6 .2M148 45.6l-1 .5M148.5 46.5l.1 .1M148.6 46.6l.7-.6 .8-1.7 .5-2v-1.2M148.7 40.8l-1.5 4M148.7 40.8l.2-.3M148.8 40.1l.8 .7-.1 .4-.3 .2M148.8 45.8v-.9l.4-1.5 .6-1.3 .5-.4M148.9 45.9l-.1-.1"/>
<path d="M148.9 45.9l6.8 2.2M148.9 40.2h-.1M148.9 40.5l.1 .1M148.9 40.5l1.6 .5M149 40.6l.2 1.9M149 40.2l-.2-1.4M149.2 40.3l-.3-.1M149.2 40.3l-.6-.3M149.2 41.4l-.2-1.2M149.2 41.4l1.3-.5M149.2 42.5v-1.1M149.2 42.5l.4 1.1-.1 .9-.6 .6-.9 .5"/>
<path d="M149.4 42.6l-.4-.2M149.5 57.6l-3.7-5.3M149.6 42.7l-.2-.1M149.6 42.7l7.6-4.4M149.6 42.7l.6-.9M149.7 55l.6-.3M150.2 41.8l-2.6 7.3-2.6 6.2M150.3 54.7l.3-.1M150.3 41.7v.1M150.3 41.7l6.8 2.2M150.3 40.2v-.9M150.3 40.2l6.8-2.3"/>
<path d="M150.3 41.8l.1 .9-.4 1.5-.6 1.3-.5 .4M150.5 41l-.7 .6-.8 1.7-.5 1.9v1.3M150.5 40.9l-.4-.3-.6-1-1-2.9M150.6 54.6h.1M150.6 41.1l-.1-.1M150.6 54.8l1.1-.6M150.7 54.6l-.3 .2M152 54l-.3 .2M152 54l-2.7 1.1M153.9 54.2l-.9-.3-1 .1M154.4 56.2l-.3-.5v-.8l.4-.8 .7-.6M155.2 53.5h.7"/>
<path d="M155.2 56.1l-.8 .1M155.7 50.1l.5 .9M155.9 53.5l.3 .4v.8l-.4 .8-.6 .6M156.1 50.8l.1 .2M156.2 51l.2 .2M157.5 58l.8-.1M157.5 58l-3.1-1.8M158.3 57.9l.6-.6 .4-.8 .1-.8-.3-.4M158.3 55.3l-.6 .6-.4 .8-.1 .8 .3 .5M159.1 55.3h-.8M159.1 55.3l-3.2-1.8M166.1 41.6l-.3-.5 .1-.8 .4-.8 .6-.6"/>
<path d="M166.9 41.5l-.8 .1M169.2 43.4l.8-.1M169.2 43.4l-3.1-1.8M170 43.3l.6-.6 .4-.8 .1-.8-.3-.4M170 40.7l-.6 .6-.4 .8-.1 .8 .3 .5M170.8 40.7h-.8M170.8 40.7l-3.1-1.8M181 44.4h.8M181 44.4l-3.2-1.8M181.8 60l.6-.6 .4-.8v-.8l-.3-.4M181.8 44.4l.6-.6 .4-.8v-.8l-.3-.5M181.8 41.8l-.7 .6-.4 .8v.7l.3 .5"/>
<path d="M181.8 57.4l-.7 .6-.4 .8v.8l.3 .5M182.5 57.4h-.7M182.5 41.7l-.7 .1M182.5 57.4l-3.1-1.8M182.5 41.7l-3.1-1.8M151.3 68.5l.3 4 1.1 3.5 1.7 2.7 1.1 1.1 1.3 .8M156.5 61.9l.4-3.8 1.3-3.9 2.1-3.8 2.6-3.4 3-2.5 3-1.6 1.5-.4 1.4-.1 1.3 .2 1.2 .5M157.5 73.6l.8-.1M157.5 73.6l-3.1-1.8M158.3 73.5l.6-.5 .4-.8 .1-.8-.3-.5M158.3 71l-.6 .6-.4 .8-.1 .7 .3 .5M159.1 70.9l-.8 .1"/>
<path d="M159.1 70.9l-3.2-1.8M159.5 68.6l-1.3-1-.9-1.6-.6-1.9-.2-2.2M169.2 74.7l.8-.1M169.2 74.7l-3.1-1.8M170 74.6l.6-.6 .4-.8 .1-.8-.3-.4M170 72l-.6 .6-.4 .8-.1 .8 .3 .5M170.8 72h-.8M170.8 72l-3.1-1.8M181 60.1l.8-.1M181 60.1l-3.2-1.8"/>
</g>
<g fill="none" stroke="#000" stroke-width=".37">
<path d="M140.2 35.6l1.8-1.5 1.8-1 1.6-.4 1.6 .1 1.3 .7 1 1.3 .5 1.6 .1 2-.4 2.2-.7 2.2-1.2 2.2-1.5 2.2-1.7 1.8-1.8 1.2-1.7 .8-1.6 .1-1.7-.4-1.2-1.2-.7-1.8-.1-2.3 .4-2.5 1-2.6 1.4-2.6zM142.1 37.5v1.3l.6 1.1 .9 .8 1.2 .3M142.1 37.5l-2.1 2.5M142.7 33.2l-1.5 1-1.4 1.4-2.4 3.2-1.6 3.8-.5 1.9-.1 1.7M142.7 33.2l2.2-.8 2-.1 1.6 .8 1.1 1.5 .6 2.1-.1 2.6-.8 2.9-1.3 2.8-1.8 2.5-2 2.1-2.2 1.4-2.2 .6-1.9-.3-1.4-1-1-1.7-.3-2.4M143.2 35.7l-.7 .7-.4 1.1M143.2 35.7l.9-.2 1 .2M143.3 35.7l-.5 .8-.1 .9 .3 1 .5 .9 .8 .8 .9 .3 1 .1 .8-.3M145.1 35.7l-1 .2-.6 .7-.1 1.1 .4 1 .9 .8 1 .3 .9-.2 .6-.8M145.1 35.7l1 .7 .7 1 .4 1.2v1M145.1 35.7h1.1l1 .2M147.2 35.9l.4-.1 .5 .3 .6 2"/>
<path d="M147.2 35.9l-.3 .7 .1 1 1 2.1M147.2 39.6l-.1 .4-.4 .4-1.9 .6M147.2 39.6l.8 .1M148 39.7l.8 .4M148.7 38.1l.1 .5M148.7 38.1l.1 1.4-.2 1.7-.7 1.9-.9 1.7-1.1 1.6-1.3 1.3-1.5 1.1-1 .3M152.3 31.1l1.2 1 1 1.5 .5 1.8 .2 2.2-.2 2.4-.6 2.6-1 2.6-1.2 2.3-1.5 2.4-1.8 2.1-1.8 1.6-2 1.4-1.9 .8-1.9 .4h-1.7l-1.5-.6M152.3 31.1l-1.9-.6-2.3 .1-2.2 .8-3.2 1.8M152.3 31.1l3.1 1.8M155.4 32.9l-.2-.1 2.4 3.4a7.9 7.9 0 0 1 2.7 4.3M155.4 32.9l.5 .3 .1 .6M160.7 35.8l-2.4 1.2"/>
<path d="M160.7 35.8l3 1.2M160.7 35.8l-2.1 1.5M163.7 37l10.8 6.3 1.2 1 .8 1.4 .5 1.4 .3 1.6-.2 3.7-1 3.9-1.9 3.9-2.5 3.5-2.8 2.8-3.1 2-1.5 .5-1.5 .3-1.6-.1-1.4-.4-10.8-6.3M163.7 37l1.6 1.3 .9 1.5 .2 1.7-.5 1.7M167 38.9h.7l.3 .6M180.2 32.9l3.9 2.4 2.1 2 .9 1.5 .7 1.8 .9 3.9v4.8l-1 5.4-1.8 5.3-2.6 5.3-3.2 4.8-3.7 4.3-4.2 3.5-4.1 2.4-2.1 .8-2 .6-1.7 .2-1.9-.1-2.8-.7-4-2.3M180.2 32.9l1.2 .8 1.1 1.1 1.7 2.8 1.1 3.4 .4 4-.4 4.4-1 4.6-1.7 4.7-2.4 4.8-2.8 4.2-3.3 4-3.7 3.4-3.6 2.5-3.6 1.6-3.4 .8-3.2-.1-1.6-.4-1.4-.7M180.2 32.9l-1.8-.8-1.9-.4h-2l-2.2 .3-2.2 .7-2.3 1-2.3 1.4-2.3 1.6M135.2 46.2v3.8l.4 2.2 1 2 1.5 1.4M138.1 55.6l4.5 2.5 2.7 1.1M138.2 42.7l.3-1.1 .7-.8 1-.5 1.1-.1 1.1 .3 .9 .6 .6 1 .1 1.1M138.5 44l.8 .9 1 .5 1.3 .1 1.2-.4"/>
<path d="M138.5 46.7l-.3 .9 .2 .7 .5 .4 1.1 .2M138.5 44l-.1 1.4 .1 1.3M139 43.7l.9-.9 1.2-.3 1.2 .5 .8 1M140 40l-1 .7-.7 1.1-.1 1.2 .3 1M140 40l1.3-.2 1.2 .3 .9 .8 .6 1.1M140 48.9l1 .3 1.1-.1M142.8 46.2l-1.2-.5h-1.2l-1.1 .3-.8 .7M142.8 46.2l1.2 1.7M142.8 45.1v1.1M143.2 48.4l-.9-.7-1.6-.2-1.3 .4-.4 .4-.1 .4M143.8 48.1l-1.2-.7-1.7-.3-1.6 .3-1 .8M144 42v1.1"/>
<path d="M144 48.2l-1.4 .4-.5 .5M144 43.1l-.3 1.2-.9 .8M144 43.1h.1M144.3 48l-.3-.1-.7 .4-1.4 .5-1.9 .1M144.8 41l-.8 1M146 56.9l-.3 .7 .4 .9M146.1 58.5l-.8 .7M146.3 58.7l1.3 2.5 1.4 1.3M146.8 56.6l-.8 .3M147.7 56.3l-.9 .3M147.7 57.9l-1.6 .6M148.8 40.2h-1l-1.2 .5-1.1 1-.9 1.2-.6 1.5-.4 1.4 .1 1.2 .5 1"/>
<path d="M148.8 55.8l-.8 .9-.3 1.2M148.8 55.8l-1.1 .5M148.9 55.3l.8-.3-2.9 1.6M148.9 55.3l-2.9 1.6M149 57.4l.4 .1 .2 .4M149 57.4l-3.7 1.8M149.3 57.4l.3 .5M149.6 57.9l.6 4.8M150.4 54.8l-2.7 1.5M150.6 54.8l-1.8 1M152.4 54.9l-2-.1-1.5 .5M152.4 54.9l1.5-.7-6.2 3.7"/>
<path d="M155.3 53.4l-2.9 1.5M155.3 47.3v1.5l.6 1.6M155.3 47.3l.2 .4M155.5 47.7l.3 .4M155.8 48.1l.3 .6M155.9 50.4l-.6 3M156.1 48.7l-.2 1.1 .2 1M156.6 53.1l.6 .4M156.6 53.1l-1.3 .3M156.6 53.1l-7.6 4.3M156.8 43.5l-1.5 3.8M156.8 43.5l.2 .4"/>
<path d="M157 43.9l-.4 .5-.5 1-.6 2.3M157 43.9h.1M157.1 43.9h.1M157.1 43.9l.1 .5M157.2 53.5l3.5 3.2M157.2 53.5l-7.6 4.4M157.2 44.4l-.5 2.3-.5 1-.4 .4M157.2 44.4l.4 .6M157.6 45l-1.5 3.7M159.1 42.4l-1.5 .3-.8 .8M159.1 42.4l.4 .8M159.5 43.2l-1.2 .7-.7 1.1"/>
<path d="M159.5 43.2l-3.1 8-.5-.8M160.3 40.5l-1.2 1.9M160.3 40.5v2.9M160.3 42.7l.7 1M160.3 43.4l.2 .2 .5 .1M160.3 43.4l-3.7 9.7M160.7 56.7l-.8 1.7-.9 1.5-1.1 1.2-1.3 .9-1.3 .6-1.6 .3-1.7 .1-1.8-.3M161 43.7l-3.8 9.8M165.9 43.2l.4 2 .1 1.9-.2 1.9-.5 1.7-.8 1.7-1.2 1.6-1.3 1.4-1.7 1.3M165.9 43.2l-4.9 .5M178.2 55.9l.6-.3 .5-.1 .3 .3 .1 .6-.5 1.3-.6 .5-.5 .1-.5-.2-.1-.6 .2-.9zM178.2 40.3l.6-.4h.5l.3 .2 .1 .6-.5 1.4-.6 .4-.5 .2-.5-.3-.1-.6 .2-.7z"/>
<path d="M148.5 62.2l-.3 2.9v2.6l.2 2.5 .5 2.3 .8 2 1.1 1.8 1.3 1.4 1.5 1.1M149 62.5l.6 .3 .6-.1M154.8 69.5l.5-.4h.5l.4 .2 .1 .6-.6 1.4-.5 .4-.6 .2-.4-.2-.2-.7 .2-.8zM166.5 70.5l.6-.3 .5-.1 .3 .3 .1 .6-.6 1.3-.5 .5-.5 .1-.5-.2-.1-.6 .2-.9z"/>
<circle cx="141.1" cy="43" r="2.18"/>
</g>
<text font-size="5.8" x="9.3" y="11.9">CADraft - Engineering Drawing</text>
<text font-size="4" x="261.9" y="33.1">PART SPECIFICATIONS</text>
<g font-size="3.7">
<text x="10.6" y="27.8">RIGHT-SIDE VIEW</text>
<text x="72.2" y="27.8">FRONT VIEW</text>
<text x="133.9" y="27.8">ISOMETRIC VIEW</text>
<text x="259.3" y="92.9">CYLINDRICAL FEATURES</text>
<text x="72.2" y="108.2">TOP VIEW</text>
</g>
<g font-size="3.2">
<text x="261.9" y="39.7">Length X</text>
<text x="300.3" y="39.7">114.30</text>
<text x="261.9" y="47.1">Width Y</text>
<text x="300.3" y="47.1">114.30</text>
<text x="37.5" y="48.1">83.19 mm</text>
<text x="99.2" y="48.1">83.19 mm</text>
<text x="261.9" y="54.5">Height Z</text>
<text x="300.3" y="54.5">83.19</text>
<text x="261.9" y="61.9">Solids</text>
<text x="300.3" y="61.9">1</text>
<text x="16.6" y="70.2">114.30 mm</text>
<text x="78.3" y="70.2">114.30 mm</text>
<text x="261.9" y="69.3">Faces</text>
<text x="300.3" y="69.3">118</text>
<text x="261.9" y="76.7">Edges</text>
<text x="300.3" y="76.7">334</text>
<text x="113.9" y="131.5">114.30 mm</text>
<text x="86.1" y="156.6">114.30 mm</text>
</g>
<text font-size="2.9" x="214.3" y="191.8">DRAWING: CADraft Engineering Drawing</text>
<g font-size="2.6">
<text x="259.3" y="104.5">1. Dia 114.30 | X 0.00, Y -0.00, Z 78.84</text>
<text x="259.3" y="110.3">2. Dia 6.76 | X -35.75, Y -20.64, Z 100.43</text>
<text x="259.3" y="116.2">3. Dia 6.76 | X 0.00, Y 41.27, Z 100.43</text>
<text x="259.3" y="122">4. Dia 6.76 | X 35.75, Y -20.64, Z 100.43</text>
<text x="259.3" y="127.8">5. Dia 6.76 | X -0.00, Y -41.27, Z 100.43</text>
<text x="259.3" y="133.6">6. Dia 6.76 | X 35.75, Y 20.64, Z 100.43</text>
<text x="259.3" y="139.4">7. Dia 6.76 | X -35.75, Y 20.64, Z 100.43</text>
<text x="259.3" y="145.3">8. Dia 63.50 | X 0.00, Y -0.00, Z 78.84</text>
<text x="293.7" y="191.8">SCALE: NTS</text>
<text x="293.7" y="196.3">PROJECTION: FIRST ANGLE</text>
<text x="214.3" y="201.6">UNITS: mm</text>
<text x="293.7" y="201.6">REVISION: 00</text>
</g>
<g font-size="1.9">
<text x="91.7" y="117.2">Ø6.76</text>
<text x="78.8" y="124.7">Ø6.76</text>
<text x="104.6" y="124.7">Ø6.76</text>
<text x="78.8" y="139.6">Ø6.76</text>
<text x="104.6" y="139.6">Ø6.76</text>
<text x="91.7" y="147">Ø6.76</text>
</g>
</svg>
